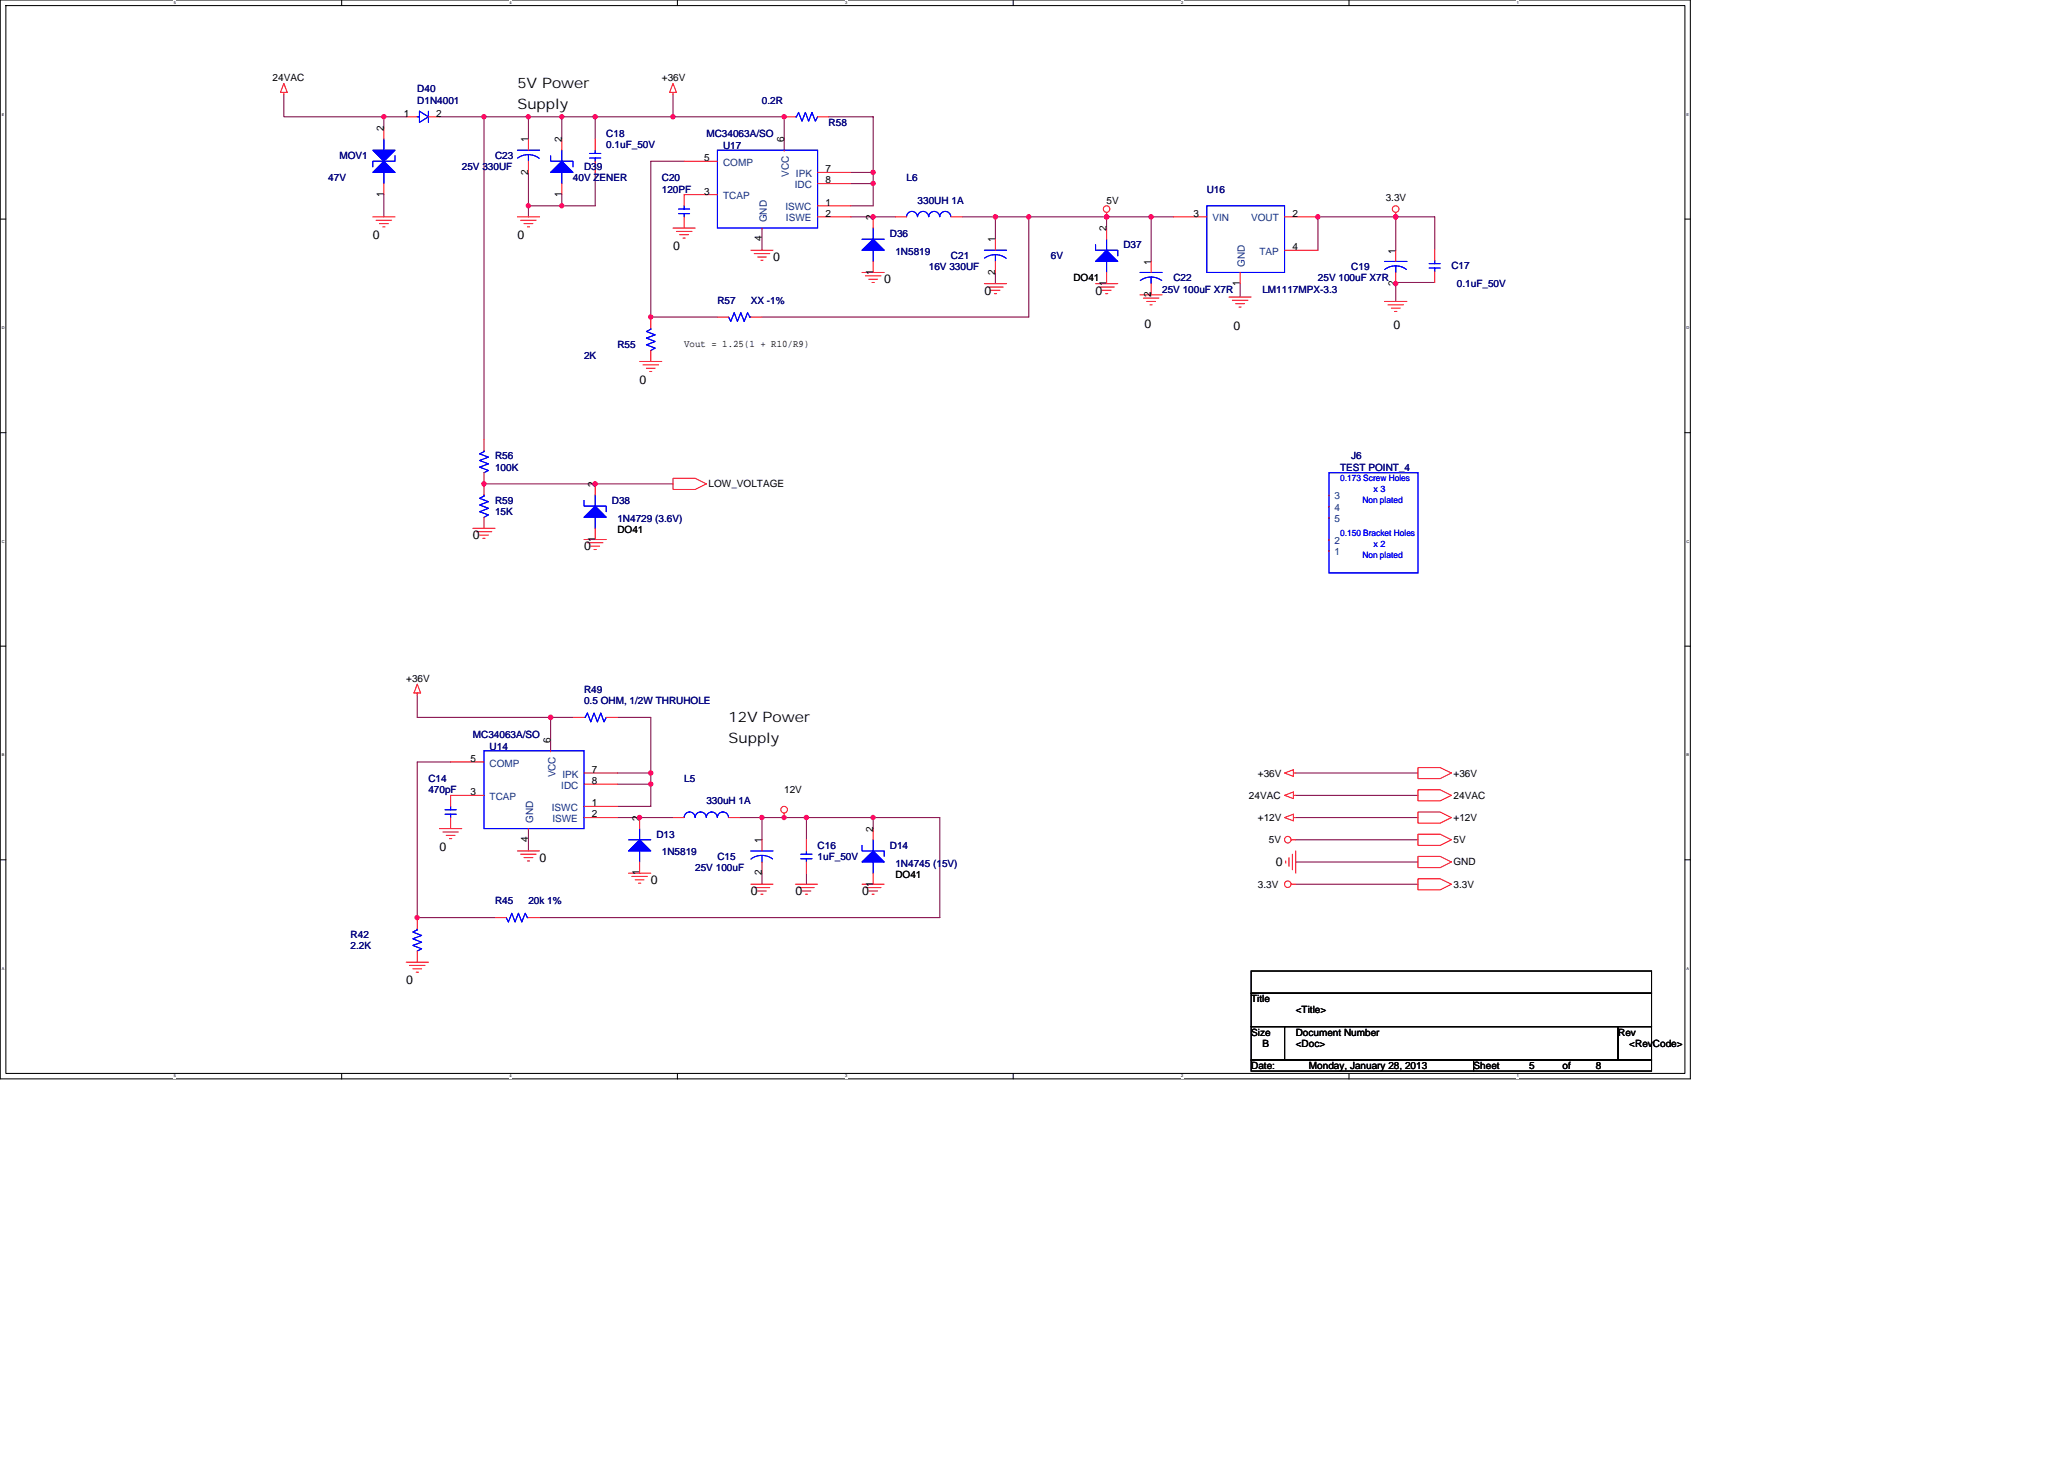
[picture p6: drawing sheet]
<svg xmlns="http://www.w3.org/2000/svg" width="297mm" height="210mm" viewBox="0 0 297 210" stroke-linecap="round" stroke-linejoin="round" font-family="sans-serif">
<path d="M0 0h243.3v155.2h-243.3zM.8 .8h241.7v153.6h-241.7z" fill="none" stroke="#000" stroke-width=".15"/>
<g fill="#fff">
<path d="M25 .1h.3v.6h-.3z"/>
<path d="M25 154.5h.3v.6h-.3z"/>
</g>
<path d="M49.2 0v.8M49.2 154.4v.8" fill="none" stroke="#000" stroke-width=".15"/>
<g fill="#fff">
<path d="M73.3 .1h.3v.6h-.3z"/>
<path d="M73.3 154.5h.3v.6h-.3z"/>
</g>
<path d="M97.5 0v.8M97.5 154.4v.8" fill="none" stroke="#000" stroke-width=".15"/>
<g fill="#fff">
<path d="M121.6 .1h.3v.6h-.3z"/>
<path d="M121.6 154.5h.3v.6h-.3z"/>
</g>
<path d="M145.8 0v.8M145.8 154.4v.8" fill="none" stroke="#000" stroke-width=".15"/>
<g fill="#fff">
<path d="M170 .1h.3v.6h-.3z"/>
<path d="M170 154.5h.3v.6h-.3z"/>
</g>
<path d="M194.1 0v.8M194.1 154.4v.8" fill="none" stroke="#000" stroke-width=".15"/>
<g fill="#fff">
<path d="M218.3 .1h.3v.6h-.3z"/>
<path d="M218.3 154.5h.3v.6h-.3z"/>
<path d="M.3 16.2h.3v.5h-.3z"/>
<path d="M242.7 16.2h.4v.5h-.4z"/>
<path d="M.3 46.9h.3v.6h-.3z"/>
<path d="M242.7 46.9h.4v.6h-.4z"/>
</g>
<path d="M0 31.5h.8M242.5 31.5h.8" fill="none" stroke="#000" stroke-width=".15"/>
<g fill="#fff">
<path d="M.3 77.6h.3v.6h-.3z"/>
<path d="M242.7 77.6h.4v.6h-.4z"/>
</g>
<path d="M0 62.3h.8M242.5 62.3h.8" fill="none" stroke="#000" stroke-width=".15"/>
<g fill="#fff">
<path d="M.3 108.3h.3v.6h-.3z"/>
<path d="M242.7 108.3h.4v.6h-.4z"/>
</g>
<path d="M0 93h.8M242.5 93h.8" fill="none" stroke="#000" stroke-width=".15"/>
<g fill="#fff">
<path d="M.3 139h.3v.6h-.3z"/>
<path d="M242.7 139h.4v.6h-.4z"/>
</g>
<path d="M0 123.7h.8M180.1 139.7h57.6v3.2h-57.6zM242.5 123.7h.8M180.1 152.5h32v1.6h-32zM180.1 142.9h57.6v4.8h-57.6zM180.1 147.7h4.8v4.8h-4.8zM184.9 147.7h48v4.8h-48zM212.1 152.5h25.6v1.6h-25.6zM232.9 147.7h4.8v4.8h-4.8z" fill="none" stroke="#000" stroke-width=".15"/>
<g fill="none" stroke="#800040" stroke-width=".15">
<path d="M40.8 13.6v3.2h14.4M55.2 16.8h3.3M55.2 16.8v1.6M63.2 16.8h33.7M69.7 16.8v46.4M76 16.8v3.2M80.9 16.8v3.2M85.7 16.8v3.2M96.9 13.6v3.2h16v4.8M119.2 16.8h6.5v12.8h-3.2M55.2 28v3.2M76 29.6h4.9"/>
<path d="M76 24.8v6.4M85.7 24.8v4.8h-4.8v-1.6M98.5 23.2h-4.8v22.4h9.5M109.7 32.8v3.2M122.5 24.8h3.2M122.5 26.4h3.2M122.5 31.2h6.4M138.5 31.2h30.4M143.3 31.2v3.2M143.3 39.2v1.6M148.1 31.2v14.4h-38.4M159.3 31.2v1.6"/>
<path d="M165.7 31.2v6.4M200.9 31.2v4.8M206.5 35.9v-4.7h-16.8v4.8M165.5 42.1v.5M178.5 40.8v1.9M206.5 40.6h-5.6v2.8M69.7 69.6h27.2M60 100v3.2h22.5M64.9 109.6h-4.9v22.4h11.2M76 119.2v3.2M79.2 103.2v4.8M88.9 103.2h4.8v12.8h-4.8"/>
<path d="M88.9 117.6h8M88.9 111.2h4.8M88.9 112.8h4.8M106.5 117.6h28.8v14.4h-57.6M109.7 117.6v3.2M116.1 117.6v3.2M125.7 117.6v1.6M186.5 114.4h17.6M186.5 117.6h17.6M186.5 111.2h17.6M109.7 125.6v1.6M116.1 125.6v1.6"/>
<path d="M186.5 120.8h17.6M186.5 124h17.6M186.5 127.2h17.6"/>
</g>
<g fill="#f0f" stroke="#f0f" stroke-width=".15">
<circle cx="125.6" cy="26.4" r=".32"/>
<circle cx="80.8" cy="16.8" r=".31"/>
<circle cx="125.7" cy="24.8" r=".31"/>
<circle cx="85.6" cy="16.8" r=".31"/>
<circle cx="96.8" cy="16.8" r=".31"/>
<circle cx="125.6" cy="31.2" r=".32"/>
<circle cx="76" cy="16.8" r=".31"/>
<circle cx="93.6" cy="45.6" r=".31"/>
<circle cx="76" cy="29.6" r=".31"/>
<circle cx="80.8" cy="29.6" r=".31"/>
<circle cx="143.2" cy="31.2" r=".32"/>
<circle cx="112.8" cy="16.8" r=".31"/>
<circle cx="148" cy="31.2" r=".32"/>
<circle cx="159.3" cy="31.2" r=".32"/>
<circle cx="69.6" cy="16.8" r=".31"/>
<circle cx="69.6" cy="69.6" r=".31"/>
<circle cx="85.6" cy="69.6" r=".31"/>
<circle cx="55.2" cy="16.8" r=".31"/>
<circle cx="116" cy="117.6" r=".31"/>
<circle cx="93.6" cy="112.8" r=".31"/>
<circle cx="93.6" cy="111.2" r=".32"/>
<circle cx="60" cy="132" r=".31"/>
<circle cx="79.2" cy="103.2" r=".32"/>
<circle cx="92" cy="117.6" r=".31"/>
<circle cx="112.8" cy="117.6" r=".31"/>
<circle cx="109.6" cy="117.6" r=".31"/>
<circle cx="125.7" cy="117.6" r=".31"/>
<circle cx="200.9" cy="40.8" r=".31"/>
<circle cx="200.8" cy="31.2" r=".32"/>
<circle cx="189.7" cy="31.2" r=".32"/>
<circle cx="165.6" cy="31.2" r=".32"/>
</g>
<g fill="none" stroke="#f00" stroke-width=".15">
<path d="M40.8 12l.5 1.3h-.9zM40.8 13.3v.3M55.2 18.4v1.6M58.5 16.8h1.5M61.7 16.8h1.5M96.9 12l.4 1.3h-.9zM96.9 13.3v.3M112.9 16.8h1.6M117.7 16.8h1.5M53.7 31.2h3.2M54.1 31.7h2.3M54.6 32.2h1.3"/>
<path d="M55.1 32.6h.3M55.2 26.4v1.6M74.5 31.2h3.2M74.9 31.7h2.3M75.4 32.2h1.3M75.9 32.6h.3M76 20v1.6M76 23.2v1.6M80.9 20v1.6M80.9 26.4v1.6M85.7 20v1.6M85.7 23.2v1.6"/>
<path d="M96.9 32.8h3.2M97.3 33.3h2.3M97.8 33.8h1.3M98.3 34.2h.3M98.5 31.2v1.6M98.5 23.2h4.7M103.2 28h-4.7v1.6M108.1 36h3.1M108.5 36.5h2.3M109 37h1.3M109.5 37.4h.3M109.7 32.8h.1"/>
<path d="M112.9 21.6h.1M117.7 31.2h4.8M117.7 24.8h4.8M117.7 26.4h4.8M117.7 29.6h4.8M124.1 39.2h3.2M124.5 39.7h2.3M125.7 31.2v1.6M125.7 37.6v1.6M128.9 31.2h1.6M136.9 31.2h1.6M143.3 34.4v1.6"/>
<path d="M143.3 37.6v1.6M159.3 30.6v.6M159.3 32.8v1.6M159.3 39.2v1.6M165.7 37.6v1.6M168.9 31.2h4.8M178.5 39.2v1.6M184.9 31.2h4.8M184.9 36h4.8M200.9 30.6v.6M200.9 36v1.6M200.9 39.2v1.6"/>
<path d="M206.5 35.9v1.5M206.5 39.1v1.5M92.1 52h3.1M92.5 52.5h2.3M93 53h1.3M93.5 53.4h.3M93.7 45.6v1.6M93.7 50.4v1.6M103.2 45.6h1.7M108.1 45.6h1.6M125 40.2h1.3M125.5 40.6h.3"/>
<path d="M141.7 40.8h3.2M142.1 41.3h2.3M142.6 41.8h1.3M143.1 42.2h.3M157.7 40.8h3.2M158.1 41.3h2.3M158.6 41.8h1.3M159.1 42.2h.3M164.1 42.4h3.2M164.5 42.9h2.3M165 43.4h1.3M165.5 43.9h.3"/>
<path d="M165.7 40.8v1.6M176.9 42.7h3.2M177.4 43.2h2.2M177.8 43.7h1.3M178.3 44.2h.3M199.3 43.4h3.2M199.7 43.9h2.3M200.2 44.3h1.3M200.7 44.8h.3M68 76h3.2M68.5 76.5h2.3M69 77h1.3"/>
<path d="M69.5 77.4h.3M69.7 63.2v1.6M69.7 68v3.2M69.7 74.4v1.6M84 77.6h3.2M84.5 78.1h2.3M85 78.6h1.3M85.5 79.1h.3M85.7 69.6v1.6M85.7 76v1.6M96.9 68.8h3.2l1.6 .8-1.6 .8h-3.2zM191.3 79.2h.1"/>
<path d="M191.3 77.6h.1M191.3 71.2h.1M191.3 72.8h.1M191.3 74.4h.1M60 98.4l.5 1.3h-.9zM60 99.7v.3M63.2 119.2h3.3M63.7 119.7h2.3M64.9 109.6h4.8M64.9 117.6v1.6M69.7 114.4h-4.8v1.6M76 119.2h.1"/>
<path d="M79.2 108h.1M82.5 103.2h1.5M84 117.6h4.9M84 111.2h4.9M84 112.8h4.9M84 116h4.9M87.2 103.2h1.7M92.1 117.6v1.6M96.9 117.6h1.6M104.9 117.6h1.6M112.9 117v.6M125.7 119.2v1.6"/>
<path d="M184.9 114.4l1.2-.5v1zM184.9 117.6l1.2-.5v1zM184.9 111.2l1.2-.5v1zM186.1 114.4h.4M186.1 117.6h.4M186.1 111.2h.4M204.1 113.6h3.2l1.6 .8-1.6 .8h-3.2zM204.1 116.8h3.2l1.6 .8-1.6 .8h-3.2zM204.1 110.4h3.2l1.6 .8-1.6 .8h-3.2zM58.5 138.4h3.2M58.9 138.9h2.3M59.4 139.4h1.3"/>
<path d="M59.9 139.9h.3M60 132v1.6M60 136.8v1.6M64.2 120.2h1.3M64.7 120.6h.3M71.2 132h1.7M74.5 122.4h3.2M74.9 122.9h2.3M75.4 123.4h1.3M75.9 123.9h.3M76 132h1.7M90.5 125.6h3.2"/>
<path d="M90.9 126.1h2.3M91.4 126.6h1.3M91.9 127.1h.3M92.1 124v1.6M108.1 127.2h3.1M108.5 127.7h2.3M109 128.2h1.3M109.5 128.7h.3M109.7 120.8v1.6M109.7 124v1.6M114.5 127.2h3.2M114.9 127.7h2.3"/>
<path d="M115.4 128.2h1.3M115.9 128.7h.3M116.1 120.8v1.6M116.1 124v1.6M124.1 127.2h3.2M124.5 127.7h2.3M125 128.2h1.3M125.5 128.7h.3M125.7 125.6v1.6M185 123.9v.3M185.5 123.4v1.3M185.8 120.8h.7"/>
<path d="M185.8 127.2h.7M186 122.9v2.2M186.5 122.4v3.2M204.1 120h3.2l1.6 .8-1.6 .8h-3.2zM204.1 123.2h3.2l1.6 .8-1.6 .8h-3.2zM204.1 126.4h3.2l1.6 .8-1.6 .8h-3.2z"/>
<circle cx="159.3" cy="30.1" r=".47"/>
<circle cx="200.9" cy="30.1" r=".47"/>
<circle cx="112.8" cy="116.5" r=".48"/>
<circle cx="185.3" cy="120.8" r=".47"/>
<circle cx="185.3" cy="127.2" r=".47"/>
</g>
<g fill="none" stroke="#00f" stroke-width=".15">
<path d="M60 16.8h.4M60.4 16l1.3 .8-1.3 .8zM61.7 16v1.6M114.5 16.8h.1l.3-.6 .5 1.2 .5-1.2 .5 1.2 .5-1.2 .4 1.2 .4-.6M55.2 20v6.4M56.9 22.4v.8h-3.2v.8M74.5 21.6h3.2M74.5 22.8a2.59 2.59 0 0 1 3.1 0M76 22.2v1M79.2 22.4v.8h3.3v.8M80.9 21.6v1.6M80.9 24.8v1.6"/>
<path d="M84.9 22.1h1.6M84.9 22.7h1.6M85.7 21.6v.5M85.7 22.7v.5M97.7 30.1h1.5M97.7 30.7h1.5M98.5 29.6v.5M98.5 30.7v.5M103.2 21.6h14.5v11.2h-14.5zM124.1 34.4h3.2M125.7 32.8v1.6M125.7 36v1.6"/>
<path d="M130.5 31.2a.78 .78 0 0 1 .8-.8 .78 .78 0 0 1 .7 .8 .81 .81 0 0 1 .8-.8 .81 .81 0 0 1 .8 .8 .79 .79 0 0 1 .8-.8 .79 .79 0 0 1 .8 .8 .81 .81 0 0 1 .8-.8 .81 .81 0 0 1 .8 .8M141.7 36h3.2M141.7 37.1a2.59 2.59 0 0 1 3.1 .1M143.3 36.6v1M157.7 35.2v.8h3.2v.8M159.3 34.4v1.6M159.3 37.6v1.6M164.1 39.2h3.2M165.7 39.9v.9M173.7 29.6h11.2v9.6h-11.2zM199.3 37.6h3.2M199.3 38.8a2.58 2.58 0 0 1 3.1 0"/>
<path d="M200.9 38.2v1M205.7 38.6h1.6M205.7 37.9h1.6M206.5 37.4v.5M206.5 38.6v.5M93.7 47.2v.2l-.7 .3 1.3 .5-1.3 .4 1.3 .5-1.3 .5 1.3 .5-.6 .3M104.9 45.6l.3 .6 .5-1.2 .4 1.2 .5-1.2 .5 1.2 .5-1.2 .3 .6h.2M164.1 40.4a2.6 2.6 0 0 1 3.1 0M69.7 64.8v.2l-.7 .3 1.3 .5-1.3 .5 1.3 .4-1.3 .5 1.3 .5-.6 .3M69.7 71.2v.2l-.7 .3 1.3 .5-1.3 .4 1.3 .5-1.3 .5 1.3 .5-.6 .3M84 72v.8h3.2v.8M85.7 71.2v1.6"/>
<path d="M85.7 74.4v1.6M191.3 68h12.8v14.4h-12.8zM64 116.5h1.7M64 117.1h1.7M64.9 116v.5M64.9 117.1v.5M69.7 108h14.3v11.2h-14.3zM84 103.2h.2l.3-.6 .5 1.3 .5-1.3 .5 1.3 .5-1.3 .4 1.3 .3-.7M92.1 119.2v1.6M98.5 117.6a.78 .78 0 0 1 .7-.8 .78 .78 0 0 1 .8 .8M100.1 117.6a.79 .79 0 0 1 .7-.8 .79 .79 0 0 1 .8 .8M101.7 117.6a.78 .78 0 0 1 .7-.8 .78 .78 0 0 1 .8 .8"/>
<path d="M103.2 117.6a.79 .79 0 0 1 .8-.8 .79 .79 0 0 1 .8 .8M60 133.6v.2l-.6 .3 1.3 .5-1.3 .5 1.3 .5-1.3 .4 1.3 .5-.7 .3M72.9 132l.3 .7 .5-1.3 .4 1.3 .5-1.3 .5 1.3 .5-1.3 .3 .6h.1M90.5 120.8h3.2M92.1 122.4v1.6M108.1 122.4h3.1M109.7 123.1v.9M111.2 123.6a2.59 2.59 0 0 0-3.1 0M115.2 123.5h1.7M115.2 122.9h1.7M116.1 122.4v.5M116.1 123.5v.5"/>
<path d="M124.1 121.6v.8h3.2v.8M125.7 120.8v1.6M125.7 124v1.6"/>
</g>
<g fill="#00f" stroke="#00f" stroke-width=".15">
<path d="M92.1 120.8l1.6 1.6h-3.2z" fill-rule="evenodd"/>
<path d="M92.1 120.8l1.6 1.6h-3.2z" fill-rule="evenodd"/>
<path d="M85.7 72.8l1.5 1.6h-3.2z" fill-rule="evenodd"/>
<path d="M85.7 72.8l1.5 1.6h-3.2z" fill-rule="evenodd"/>
<path d="M124.1 124l1.6-1.6 1.6 1.6z" fill-rule="evenodd"/>
<path d="M124.1 124l1.6-1.6 1.6 1.6z" fill-rule="evenodd"/>
<path d="M80.9 23.2l1.6 1.6h-3.3z" fill-rule="evenodd"/>
<path d="M80.9 23.2l1.6 1.6h-3.3z" fill-rule="evenodd"/>
<path d="M55.2 23.2l1.7 1.6h-3.2z" fill-rule="evenodd"/>
<path d="M53.7 21.6h3.2l-1.7 1.6z" fill-rule="evenodd"/>
<path d="M55.2 23.2l1.7 1.6h-3.2z" fill-rule="evenodd"/>
<path d="M53.7 21.6h3.2l-1.7 1.6z" fill-rule="evenodd"/>
<path d="M159.3 36l1.6 1.6h-3.2z" fill-rule="evenodd"/>
<path d="M159.3 36l1.6 1.6h-3.2z" fill-rule="evenodd"/>
<path d="M124.1 36l1.6-1.6 1.6 1.6z" fill-rule="evenodd"/>
<path d="M124.1 36l1.6-1.6 1.6 1.6z" fill-rule="evenodd"/>
</g>
<g font-size="2.1">
<text x="74.5" y="12.7">5V Power</text>
<text x="74.5" y="15.6">Supply</text>
<text x="104.9" y="103.9">12V Power</text>
<text x="104.9" y="106.8">Supply</text>
</g>
<g font-size="1.8">
<text x="53.7" y="34.4">0</text>
<text x="74.5" y="34.4">0</text>
<text x="96.9" y="36">0</text>
<text x="111.2" y="37.6">0</text>
<text x="127.3" y="40.8">0</text>
<text x="141.7" y="42.4">0</text>
<text x="157.7" y="42.4">0</text>
<text x="164.7" y="47.2">0</text>
<text x="177.5" y="47.5">0</text>
<text x="200.6" y="47.3">0</text>
<text x="92.1" y="55.2">0</text>
<text x="68" y="77.6">0</text>
<text x="84" y="79.2">0</text>
<text x="63.2" y="122.4">0</text>
<text x="77.7" y="124">0</text>
<text x="183.6" y="124.6">0</text>
<text x="93.7" y="127.2">0</text>
<text x="108.1" y="128.8">0</text>
<text x="114.5" y="128.8">0</text>
<text x="124.1" y="128.8">0</text>
<text x="58.5" y="141.6">0</text>
</g>
<g font-size="1.4">
<text x="39.2" y="11.7">24VAC</text>
<text x="95.2" y="11.7">+36V</text>
<text x="58.1" y="16.8">1</text>
<text x="62.8" y="16.8">2</text>
<text x="55.2" y="18.9" transform="rotate(-90 55.2 18.9)">2</text>
<text x="76" y="20.5" transform="rotate(-90 76 20.5)">1</text>
<text x="80.8" y="20.5" transform="rotate(-90 80.8 20.5)">2</text>
<text x="101.3" y="23.2">5</text>
<text x="112.8" y="20.5" transform="rotate(-90 112.8 20.5)">6</text>
<text x="55.2" y="28.3" transform="rotate(-90 55.2 28.3)">1</text>
<text x="76" y="25.1" transform="rotate(-90 76 25.1)">2</text>
<text x="80.8" y="28.3" transform="rotate(-90 80.8 28.3)">1</text>
<text x="101.3" y="28">3</text>
<text x="118.8" y="26.4">8</text>
<text x="118.8" y="29.6">1</text>
<text x="118.8" y="24.8">7</text>
<text x="159.3" y="29.3">5V</text>
<text x="199.4" y="29">3.3V</text>
<text x="109.6" y="34.7" transform="rotate(-90 109.6 34.7)">4</text>
<text x="118.8" y="31.2">2</text>
<text x="125.6" y="31.7" transform="rotate(-90 125.6 31.7)">2</text>
<text x="143.2" y="34.9" transform="rotate(-90 143.2 34.9)">1</text>
<text x="159.2" y="33.3" transform="rotate(-90 159.2 33.3)">2</text>
<text x="171.7" y="31.2">3</text>
<text x="186" y="31.2">2</text>
<text x="186" y="36">4</text>
<text x="125.6" y="39.5" transform="rotate(-90 125.6 39.5)">1</text>
<text x="143.2" y="39.5" transform="rotate(-90 143.2 39.5)">2</text>
<text x="154.5" y="40.5">DO41</text>
<text x="159.2" y="41.1" transform="rotate(-90 159.2 41.1)">1</text>
<text x="165.6" y="38.1" transform="rotate(-90 165.6 38.1)">1</text>
<text x="178.5" y="41.1" transform="rotate(-90 178.5 41.1)">1</text>
<text x="200.8" y="41.1" transform="rotate(-90 200.8 41.1)">2</text>
<text x="200.8" y="36.5" transform="rotate(-90 200.8 36.5)">1</text>
<text x="165.6" y="42.7" transform="rotate(-90 165.6 42.7)">2</text>
<text x="98.5" y="50">Vout = 1.25(1 + R10/R9)</text>
<text x="85.6" y="70.1" transform="rotate(-90 85.6 70.1)">2</text>
<text x="102" y="70.1">LOW_VOLTAGE</text>
<text x="85.6" y="77.9" transform="rotate(-90 85.6 77.9)">1</text>
<text x="88.9" y="76.7">DO41</text>
<text x="58.5" y="98.1">+36V</text>
<text x="79.2" y="106.9" transform="rotate(-90 79.2 106.9)">6</text>
<text x="67.7" y="109.6">5</text>
<text x="85.2" y="112.8">8</text>
<text x="85.2" y="111.2">7</text>
<text x="181" y="111.7">+36V</text>
<text x="209.2" y="111.7">+36V</text>
<text x="67.7" y="114.4">3</text>
<text x="85.2" y="117.6">2</text>
<text x="85.2" y="116">1</text>
<text x="92" y="118.1" transform="rotate(-90 92 118.1)">2</text>
<text x="112.9" y="114.1">12V</text>
<text x="125.6" y="119.7" transform="rotate(-90 125.6 119.7)">2</text>
<text x="179.7" y="114.9">24VAC</text>
<text x="181" y="118.1">+12V</text>
<text x="209.2" y="114.9">24VAC</text>
<text x="209.2" y="118.1">+12V</text>
<text x="76" y="121.1" transform="rotate(-90 76 121.1)">4</text>
<text x="92" y="125.9" transform="rotate(-90 92 125.9)">1</text>
<text x="109.6" y="125.9" transform="rotate(-90 109.6 125.9)">2</text>
<text x="109.6" y="121.3" transform="rotate(-90 109.6 121.3)">1</text>
<text x="182.6" y="121.3">5V</text>
<text x="209.2" y="121.3">5V</text>
<text x="209.2" y="124.5">GND</text>
<text x="125.6" y="127.6" transform="rotate(-90 125.6 127.6)">1</text>
<text x="128.9" y="126.3">DO41</text>
<text x="181" y="127.7">3.3V</text>
<text x="209.2" y="127.7">3.3V</text>
<text x="180.1" y="144.2">Title</text>
<text x="180.1" y="149">Size</text>
<text x="186.5" y="149">Document Number</text>
<text x="186.5" y="145.8">&lt;Title&gt;</text>
<text x="232.9" y="149">Rev</text>
<text x="180.1" y="153.8">Date:</text>
<text x="181.7" y="150.6">B</text>
<text x="186.5" y="150.6">&lt;Doc&gt;</text>
<text x="188.4" y="153.8">Monday, January 28, 2013</text>
<text x="212.1" y="153.8">Sheet</text>
<text x="220.1" y="153.8">5</text>
<text x="224.9" y="153.8">of</text>
<text x="229.7" y="153.8">8</text>
<text x="234.5" y="150.6">&lt;RevCode&gt;</text>
</g>
<g font-size="1.4" fill="#000080">
<text x="60" y="13.3">D40</text>
<text x="60" y="14.9">D1N4001</text>
<text x="109.7" y="14.9">0.2R</text>
<text x="48.8" y="22.9">MOV1</text>
<text x="71.2" y="22.9">C23</text>
<text x="87.2" y="19.7">C18</text>
<text x="87.2" y="21.3">0.1uF_50V</text>
<text x="101.7" y="19.7">MC34063A/SO</text>
<text x="104.1" y="21.5">U17</text>
<text x="119.2" y="18.1">R58</text>
<text x="47.2" y="26.1">47V</text>
<text x="66.5" y="24.5">25V 330UF</text>
<text x="82.5" y="26.1">40V ZENER</text>
<text x="84" y="24.5">D39</text>
<text x="95.2" y="26.1">C20</text>
<text x="95.2" y="27.7">120PF</text>
<text x="130.5" y="26.1">L6</text>
<text x="132.1" y="29.3">330UH 1A</text>
<text x="173.7" y="27.7">U16</text>
<text x="128.1" y="34.1">D36</text>
<text x="161.7" y="35.7">D37</text>
<text x="128.9" y="36.7">1N5819</text>
<text x="133.7" y="38.9">16V 330UF</text>
<text x="136.9" y="37.3">C21</text>
<text x="151.3" y="37.3">6V</text>
<text x="168.9" y="40.5">C22</text>
<text x="189.7" y="40.5">25V 100uF X7R</text>
<text x="194.5" y="38.9">C19</text>
<text x="208.9" y="38.7">C17</text>
<text x="209.7" y="41.3">0.1uF_50V</text>
<text x="103.2" y="43.7">R57</text>
<text x="108.1" y="43.7">XX -1%</text>
<text x="167.3" y="42.1">25V 100uF X7R</text>
<text x="181.7" y="42.1">LM1117MPX-3.3</text>
<text x="84" y="51.7">2K</text>
<text x="88.9" y="50.1">R55</text>
<text x="71.2" y="66.1">R56</text>
<text x="71.2" y="67.7">100K</text>
<text x="192.9" y="67.7">TEST POINT_4</text>
<text x="194.5" y="66.1">J6</text>
<text x="71.2" y="72.5">R59</text>
<text x="71.2" y="74.1">15K</text>
<text x="88" y="72.5">D38</text>
<text x="88.9" y="75.1">1N4729 (3.6V)</text>
<text x="84" y="99.7">R49</text>
<text x="84" y="101.3">0.5 OHM, 1/2W THRUHOLE</text>
<text x="68" y="106.1">MC34063A/SO</text>
<text x="70.5" y="107.9">U14</text>
<text x="61.7" y="112.5">C14</text>
<text x="98.5" y="112.5">L5</text>
<text x="61.7" y="114.1">470pF</text>
<text x="101.7" y="115.7">330uH 1A</text>
<text x="94.5" y="120.5">D13</text>
<text x="95.2" y="123.1">1N5819</text>
<text x="100.1" y="125.3">25V 100uF</text>
<text x="103.2" y="123.7">C15</text>
<text x="117.7" y="122.1">C16</text>
<text x="117.7" y="123.7">1uF_50V</text>
<text x="128.1" y="122.1">D14</text>
<text x="128.9" y="124.7">1N4745 (15V)</text>
<text x="71.2" y="130.1">R45</text>
<text x="76" y="130.1">20k 1%</text>
<text x="50.5" y="134.9">R42</text>
<text x="50.5" y="136.5">2.2K</text>
</g>
<g font-size="1.4" fill="#004080">
<text x="104.1" y="23.9">COMP</text>
<text x="104.1" y="28.7">TCAP</text>
<text x="113.5" y="25.4" transform="rotate(-90 113.5 25.4)">VCC</text>
<text x="114.4" y="27.1">IDC</text>
<text x="114.6" y="25.5">IPK</text>
<text x="110.3" y="32" transform="rotate(-90 110.3 32)">GND</text>
<text x="113" y="30.3">ISWC</text>
<text x="113.1" y="31.9">ISWE</text>
<text x="174.5" y="31.9">VIN</text>
<text x="180" y="31.9">VOUT</text>
<text x="179.2" y="38.4" transform="rotate(-90 179.2 38.4)">GND</text>
<text x="181.2" y="36.7">TAP</text>
<text x="192.1" y="71.9">3</text>
<text x="192.1" y="73.5">4</text>
<text x="192.1" y="75.1">5</text>
<text x="192.1" y="79.9">1</text>
<text x="192.1" y="78.3">2</text>
<text x="70.5" y="110.3">COMP</text>
<text x="79.9" y="111.8" transform="rotate(-90 79.9 111.8)">VCC</text>
<text x="80.8" y="113.5">IDC</text>
<text x="80.9" y="111.9">IPK</text>
<text x="70.5" y="115.1">TCAP</text>
<text x="76.7" y="118.4" transform="rotate(-90 76.7 118.4)">GND</text>
<text x="79.4" y="116.7">ISWC</text>
<text x="79.5" y="118.3">ISWE</text>
</g>
<g font-size="1.3" fill="#00f">
<text x="192.9" y="69.2">0.173 Screw Holes</text>
<text x="197.7" y="70.8">x 3</text>
<text x="192.9" y="77.2">0.150 Bracket Holes</text>
<text x="196.1" y="72.3">Non plated</text>
<text x="196.1" y="80.3">Non plated</text>
<text x="197.7" y="78.8">x 2</text>
</g>
<g font-size=".6">
<text x="25" y=".6">5</text>
<text x="73.3" y=".6">4</text>
<text x="121.6" y=".6">3</text>
<text x="170" y=".6">2</text>
<text x="218.3" y=".6">1</text>
<text x=".3" y="16.6">E</text>
<text x="242.7" y="16.6">E</text>
<text x=".3" y="47.3">D</text>
<text x="242.7" y="47.3">D</text>
<text x=".3" y="78.1">C</text>
<text x="242.7" y="78.1">C</text>
<text x=".3" y="108.8">B</text>
<text x="242.7" y="108.8">B</text>
<text x=".3" y="139.5">A</text>
<text x="242.7" y="139.5">A</text>
<text x="25" y="155">5</text>
<text x="73.3" y="155">4</text>
<text x="121.6" y="155">3</text>
<text x="170" y="155">2</text>
<text x="218.3" y="155">1</text>
</g>
</svg>
